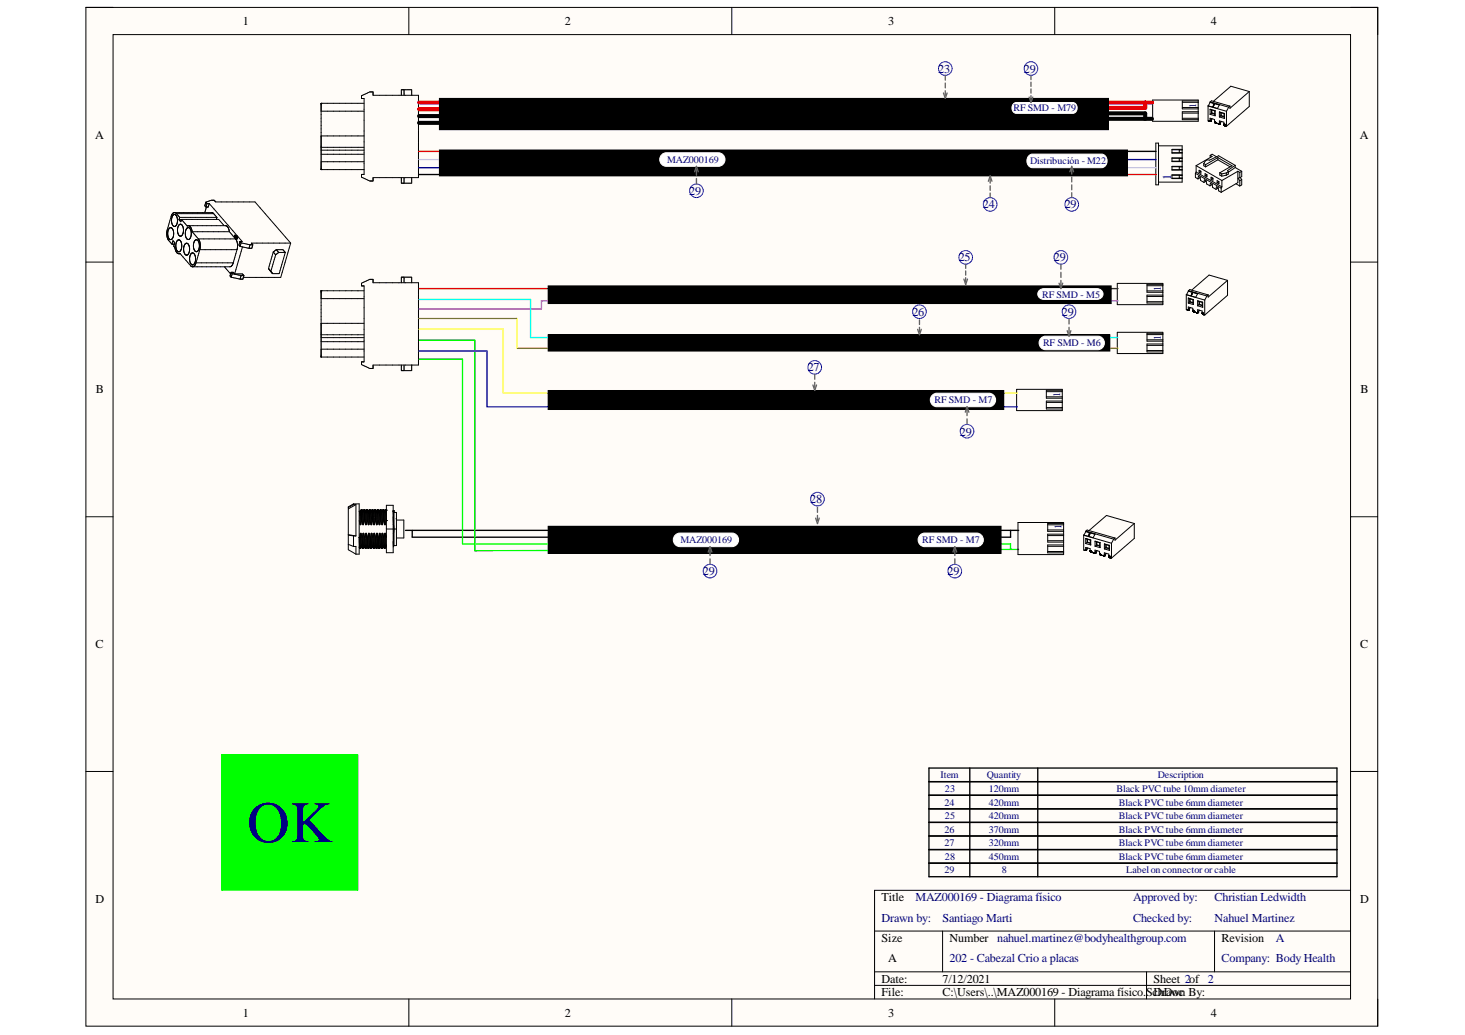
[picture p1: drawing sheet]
<svg xmlns="http://www.w3.org/2000/svg" width="297mm" height="210mm" viewBox="0 0 297 210" stroke-linecap="round" stroke-linejoin="round" font-family="sans-serif">
<path d="M17.4 1.5h261.9v206.6h-261.9z" fill-rule="evenodd" fill="#fffcf8"/>
<path d="M17.4 1.5h261.9v206.6h-261.9z" fill="none" stroke="#000" stroke-width=".2"/>
<path d="M22.9 7h250.9v195.6h-250.9z" fill-rule="evenodd" fill="#fffcf8"/>
<g fill="none" stroke="#000" stroke-width=".2">
<path d="M17.4 1.5h5.5M22.9 7h250.9v195.6h-250.9zM73.3 19.4l1.7-.8h.6v.7h9.3v16.7h-9.3v.7h-.6l-1.7-.8v-.5h.5v-15.4h-.5zM81.4 19.3v-1.1h2.1v1.1M81.9 18.2v1.1M82.9 1.5v5.5M89.1 20h135.6v6.3h-135.6zM148.4 1.5v5.5M213.9 1.5v5.5M253.3 18.6l-3.7-1.1-3.6 3.1M253.3 18.6l-3.9 3.4v-.5M253.3 18.6v3l-4.6 4"/>
<path d="M273.8 1.5h5.5v5.5M65.1 21h.1M65.1 34.4h.1M65.1 21h8.7M65.1 21v13.4M65.1 22.6h8.7M65.1 27.6h8.7M65.1 29.9h8.7M65.1 30.5h8.7M65.1 31.3h8.7M65.1 32.8h8.7M65.1 34.4h8.7"/>
<path d="M81.4 36v1.2h2.1v-1.2M81.9 36v1.2M89.1 30.4h139.5v5.3h-139.5zM233.7 20.3h9.2v4.3h-9.2zM234.3 29h.6v8.5h-.6zM234.9 29.6h4.8v7.3h-4.8M237.6 33.8h1.5v.6h-1.5M237.6 30.4h1.5v.6h-1.5M237.6 32.1h1.5v.6h-1.5M237.6 35.5h1.5v.6h-1.5M239.1 35.6h.6M239.1 36.1h.6"/>
<path d="M239.1 30.9h.6M239.1 32.6h.6M239.1 32.1h.6M239.1 30.4h.6M239.1 33.9h.6M239.1 34.4h.6M239.7 32h-2.1v.8h2.1M239.7 33.7h-2.1v.8h2.1M239.7 35.5h-2.1v.7h2.1M239.7 30.3h-2.1v.8h2.1M239.7 22.9h3.2M239.7 21.8h3.2"/>
<path d="M239.7 20.8h3.2M239.7 24h3.2M242.4 35.2l5.2 3M242.4 35.2v.8l.5 .3M242.5 33.6l5.2 3M242.5 33.6v1.3M242.5 34.9l5.2 3M242.5 34.9l-.1 .3M242.9 36.3l.1-.5 .3 .2 .1 .6 .7 .4M242.9 20.5h-3.2v1.6h3.2M242.9 22.7h-3.2v1.6h3.2M243.1 34.5l.4 .2v.5l-.4-.3z"/>
<path d="M243.3 36l-.4 .3M243.4 34.8l-.3 .1M243.4 34.8h.1M243.4 34.7v.1M244.1 33.2v.4l.3 .2M244.1 33.2l.3 .2M244.1 33.2l.3-.6 .4-.2 .4 .1 1.9-.9 3.3 1.9M244.1 37l.1-.5 .4 .2v.6l.7 .4M244.3 35.2l.4 .2v.5l-.4-.3zM244.4 33.4v.4M244.6 36.7l-.5 .3M244.6 35.5l-.3 .1"/>
<path d="M244.6 35.5h.1M244.6 35.4v.1M244.9 21.5v3l.2 .1M244.9 21.5l3.8 1.1M245.1 24.6h.1M245.2 24.6h.1M245.3 24.6h.1M245.3 24.6h-.2M245.3 24.5h.1M245.3 24.5v-.5l1 .2v.5M245.3 24.5v.1M245.3 24.4h.1"/>
<path d="M245.4 20.7v.1M245.4 20.7l1.8 .6-.4 .7-1.9-.5M245.4 22.2v1M245.4 22.2l1 .3M245.4 23.2l1 .3M245.4 22.2l.2 .1M245.4 20.8l-.4 .7M245.4 20.8l1.8 .5M245.4 31.5l.4 .2-3.3 1.9M245.4 31.5l.4-.2 .9 .5M245.4 31.5v.5M245.4 20.7h.1"/>
<path d="M245.4 20.7l.2-.3 3.8 1.1M245.4 20.7l3.7 1M245.6 35.9l.3 .2v.5l-.3-.3zM245.6 23l-.2 .2M245.6 22.3v.7M245.6 22.3l.7 .2M245.6 23l.7 .1M245.7 22.9l.6 .2M245.7 22.9l-.1 .1M245.7 22.3v.6M245.7 24.1l-.4 .3M245.8 37.4l-.4-.2-.1 .5"/>
<path d="M245.8 37.4l.1 .6 .7 .4M245.8 37.4l-.5 .3M245.8 24.1l-.5 .4M245.8 36.2h.1M245.8 36.2l-.2 .1M245.8 36.1v.1M245.9 21.6l.1 .1M245.9 21.6h.1M246 21.6v.1M246 21.3h.1M246 21.3l.1-.1-.2 .4M246.2 21.2l-.2 .5"/>
<path d="M246.2 21.2l-.2 .4M246.2 21.2l-.2 .1M246.3 24.6h.1M246.3 24.7h.1M246.3 24.7v.1M246.3 24.8h.1M246.3 24.8v.1M246.3 22.5v.6M246.3 23.1l.1 .4M246.3 24.9h.1M246.4 22.5v1M246.4 22.5h-.1"/>
<path d="M246.4 24.9h.1M246.4 24.9l.1 .1M246.5 25h.1M246.5 25l.5 .1M246.6 38.4v-.5l.4 .2 .1 .6 .5 .3M246.8 36.6l.3 .2v.5l-.3-.2zM246.9 32.4l-2.5 1.4M246.9 32.4l2.5 1.4M246.9 32l2.9 1.6-2.5 1.4M246.9 32l-2.5 1.4M246.9 32v.4M247 38.1l-.4 .3"/>
<path d="M247 25.1h.1M247 36.9l-.2 .2M247 36.9h.1M247 36.8v.1M247.1 25.1h.1M247.2 25.1h.1M247.2 25.1h-.1M247.2 25h.1M247.2 25v.1M247.2 22.7v1M247.2 25v-.5l.9 .3v.5M247.2 22.7l1.1 .3"/>
<path d="M247.2 23.7l1.1 .3M247.2 22.7l.3 .2M247.3 35v.5l.4 .2M247.3 35l.4 .3M247.5 23.5l.7 .2M247.5 23.5l-.3 .2M247.5 22.9v.6M247.5 22.9l.7 .1M247.6 22.9v.5M247.6 38.2v.8M247.6 23.4l.6 .2M247.6 23.4l-.1 .1"/>
<path d="M247.6 24.6l-.4 .3M247.7 24.7l-.5 .4M247.7 35.3v.4M247.7 37.9l-.1 .3M247.7 36.6v1.3M248.1 25.2h.1M248.1 25.3h.1M248.2 25.3h.1M248.2 25.3v.1M248.2 23v.7M248.2 23.7l.1 .3M248.2 25.4h.1"/>
<path d="M248.2 25.4l.1 .1M248.3 25.4h.1M248.3 25.4v.1M248.3 23v1M248.3 23h-.1M248.3 25.5h.1M248.4 25.5h.1M248.4 25.5l.3 .1M248.6 35.5l-.9 .2M248.6 35.1l-.9 .2M248.6 35.1v.4M248.7 22.6v3"/>
<path d="M249 34.8v.5l-.4 .2M249 34.8l-.4 .3M249.1 21.7l-.4 .9M249.4 21.5l-.3 .2M250.4 34l-1.4 .9M250.4 34l1.4 .7M250.4 33.5l-1.5 1.1 .1 .2M250.4 33.5v.5M250.6 37.3l.8 .4M251 34.7l.4 .3M251 34.7l-3.3 1.9M251 34.7v2.3l-3.4 2"/>
<path d="M251.4 35v1M251.4 36.6v1.1M251.4 36l-.4 .1 .4 .5M251.5 36l.3 .4M251.8 34.7l-.4 .3M251.8 34.7v1.1l-.4 .2M251.8 36.4v1.1l-.4 .2M251.8 36.4l-.4 .2M17.4 53.2h5.5M34.1 48.7h.1M34.2 48.7l.7 .8M34.3 46.3l-.3 .6 .1 1a.58 .58 0 0 0 .7 .6"/>
<path d="M34.4 46.3h-.1M34.5 46.2l-.1 .1M34.5 46.2h.1M34.6 46.2h-.1M34.6 46.2h.1M34.6 46.2h.2M34.8 46.2h.1M34.8 46.2l.1 .1M34.8 48.5h.1M34.9 46.3h.1M34.9 49.5l.2-.7 .3 .4-.1 .3M34.9 49.5h.4"/>
<path d="M34.9 48.5h-.1M34.9 46.3l.3 .9-.2 1M34.9 48.5h.1M34.9 48.4v.1M34.9 48.4h.1M35 43.3l-.3 .6-.8 3v1l.2 .8M35 48.3l-.1 .1M35 48.2v.1M35 43.3h.1M35.2 45.9h.1M35.2 43.2l-.2 .1M35.2 43.1h7.8l.3 .2"/>
<path d="M35.2 45.9h.2M35.2 43.1v.1M35.3 43.5l-.4 .4-.1 .7 .1 .8 .3 .5M35.3 43.5h.1M35.3 49.5a.42 .42 0 0 0 .2 .7l.2 .8 .5 .4M35.4 43.5h.1M35.4 43.1l.4 .2M35.4 45.9h.1M35.5 43.5l.2 .2M35.6 45.8h.1M35.7 45.8l-.3 .1M35.7 45.8h.1"/>
<path d="M35.7 43.7l.1 .1M35.8 43.8l.2 .9-.3 1.1M35.8 43.3l.6 .8M35.8 43.3h7.5M36 48.7l-.3 1a1.44 1.44 0 0 0 .4 1.3M36.1 48.7h-.1M36.1 51l.1 .1M36.2 51.1h.1M36.2 51.4h.1M36.2 48.6l-.1 .1M36.2 48.6h.1M36.2 48.6l.2 .1"/>
<path d="M36.2 51.4l.1 .1M36.3 51.5l.2-.1 2.4 2.7M36.3 51.5h.2M36.3 44.6l.4 .4 .1-.4M36.3 44.6h.5M36.3 45.6h.1M36.4 51l-.1 .1M36.4 45.6a1.71 1.71 0 0 0-.4 1.4l.2 .6 .3 .3M36.4 51h.1M36.4 45.5v.1M36.4 48.7h.1M36.4 44.1h7.6"/>
<path d="M36.4 44.1l-.1 .5M36.5 51h-.1M36.5 48.7l.2 .4 .2 .7-.3 1M36.5 45.5h-.1M36.5 47.9h.1M36.5 45.5h.1M36.6 45.5a.92 .92 0 0 1 .6 1.1l-.2 1-.5 .3M36.6 45.5h-.1M36.6 50.9l-.1 .1M36.6 50.8v.1M36.8 44.5l1.2 1.3M36.8 44.5h7.5l1.1 1.3"/>
<path d="M36.8 44.5v.1M37.5 51.5v.1M37.5 51.6l.5 .1M37.8 49.3a1.65 1.65 0 0 0-.3 2.2M37.8 48.3v.1M37.8 49.3a1.01 1.01 0 0 1 .6 1.1v.7l-.3 .5M37.8 49.3h.1M37.8 48.4h.1M37.9 48.4l.2 .2M37.9 46.3l-.3 1.1 .2 1M37.9 46.3h.1M37.9 46.2v.1"/>
<path d="M38 46.2h-.1M38 45.8h.1M38 51.7h.1M38.1 45.8h-.1M38.1 51.6l-.1 .1M38.1 48.6h.1M38.1 46.2h-.1M38.1 51.6h.1M38.1 46.2a1.4 1.4 0 0 1 .6 1.6l-.2 .6-.4 .2M38.1 46.2h.1M38.1 45.8h.1M38.2 45.8h.1"/>
<path d="M38.2 45.8h-.1M38.2 45.8h7.6M38.3 45.8h.1M38.3 45.8l.3 .2M38.6 46h.1M38.6 46l.4 1M38.7 51.5v.1M38.7 51.5h.1M38.7 53.6h.1M38.9 54.1h.1M39 47h7.5M39 47l1.2 1.5"/>
<path d="M39 51.3l-.3 .2M39 51.3l.5 .5 .1 1.2a.54 .54 0 0 1-.3 .6 .54 .54 0 0 1-.7-.2l-.2-1 .3-.8M39 51.3h.1M39.5 48.8h.1M39.5 50.9h.1M39.7 53.3h7.6M39.7 53.3l-.2 .6-.4 .2M40 51h.1M40.2 50.8l-.2 .2M40.2 50.8l.2-.6v-.9a.52 .52 0 0 0-.3-.6 .52 .52 0 0 0-.7 .2l-.2 1.1a.79 .79 0 0 0 .8 1M40.2 50.8h.1M40.2 48.5h7.6"/>
<path d="M40.2 48.5l.4 .9-.1 1.2M40.5 50.6h7.6M40.5 50.6l-.8 2.7M41.6 41.8h.1M41.6 41.8l.2 .2M41.7 41.9h.1M41.7 41l.3 .3M41.7 41l1.2-.4h.5l.3 .4h8l7.2 8.3M41.7 41l-.1 .8M41.8 41v.1M41.8 42l-.3 1.1M42 41.3l-.2 .7"/>
<path d="M42 41.3h.4M42.4 41.3l-.2 .7h-.4M42.4 41.3l6.7 7.7h-.4M43.3 43.3l.7 .8M44 44.1l-.1 .4M45.5 54.1l1.3 1.5M45.8 45.8h.1M45.8 45.8l.5 .4 .2 .8M46.5 47l1.3 1.5M46.7 56h.1M46.8 55.5a.41 .41 0 0 0 .1 .7M46.8 55.2h.5l.3 .4"/>
<path d="M46.8 55.2v.3M46.8 55.2l.3 .3M46.9 56.2l1.8 .4M47.1 55.5l-.2 .7M47.1 55.5l1.8 .4M47.3 53.3l-.3 .6-.4 .2h-7.7M47.5 48h.1M47.6 48v.2M47.6 48.1l.1 .2M47.6 47.8v.1M47.6 47.8v.3M47.6 48.1h.1"/>
<path d="M47.6 55.6h1.6l.3 .3M47.6 47.8l-.1 .1M47.6 48.1v.1M47.6 47.7v.1M47.6 48.2h.2M47.6 48h.1M47.6 47.7h.1M47.6 47.9h.1M47.6 48.2h.1M47.7 48.2h.1M47.7 48v.1M47.7 47.7h.1"/>
<path d="M47.7 47.9l-.1 .1M47.7 48.2l.2 .1M47.7 48.2v.1M47.7 47.9h.1M47.7 47.9l.1 .1M47.7 48.3h.1M47.7 47.7l.1 .1M47.7 47.8v.1M47.7 48.1h.3M47.7 48.1l.2 .2M47.7 48.1v.1M47.7 48.1h.1"/>
<path d="M47.7 47.8h.1M47.8 48h.1M47.8 48v.1M47.8 48.3h.1M47.8 47.8h.1M47.8 48.1h.1M47.8 48.3v.1M47.8 48.5l.3 .9v1.2M47.8 48.2h.1M47.8 48.4l.1 .1M47.8 47.8v.1M47.8 48.4h.1"/>
<path d="M47.8 48.4h.2M47.8 48.2v.1M47.8 47.9h.1M47.8 47.9h-.2M47.8 47.9v.1M47.9 48.1v.2M47.9 48.5h.1M47.9 48.1h.1M47.9 48.1v.1M47.9 48.3l.1 .2M47.9 47.9l.1 .1M47.9 48.1l.1 .1"/>
<path d="M47.9 48v.1M47.9 48h.1M47.9 48l.1 .1M47.9 48.3l.1 .1M47.9 48l-.1 .1M47.9 48.2h.1M47.9 48.3h.1M47.9 48.4h.1M48 48.2h.1M48 48.3h.1M48 48.4v.1M48 48v.1"/>
<path d="M48 48.2l-.1 .1M48 48.3h-.1M48 48.5h-.1M48 48.1h.1M48 48.4h.1M48 48.1v.3M48.1 48.2h.1M48.1 48.3l-.1 .1M48.1 48.3h.1M48.1 50.6l-.8 2.7M48.5 49.8h.1M48.6 49.9l.1 .1"/>
<path d="M48.7 49l.1 .1M48.7 49l-.3 .7 .2 .2M48.7 50l1.8 .4M48.8 49.1h.1M48.8 49.1l.1 .2M48.9 55.9l-.2 .7M48.9 55.9h.6M48.9 49.3l1.8 .3M48.9 49.3l-.2 .7M49.2 50.1l-1.6 5.5M49.5 55.9l-.3 .7h-.5M50.7 49.6h.6"/>
<path d="M50.7 49.6l-.2 .8M51.3 49.6l-.2 .8h-.6M54.4 54.5l.3 .3M54.7 54.8l.3 .4M54.7 54.8l.2 .2M54.9 55l.1 .2M55 55.2l.3 .3M55.4 51.1l-1 3.4M55.4 51.1l.5 .6M55.9 51.7l-1 3.3M56 50.6l-.6 .5M56 50.6h1.4l.4 .6"/>
<path d="M56 50.6l.5 .6M56.5 51.2l-.6 .5M56.5 51.2h1.3M57.8 51.2l-1.2 4.3h-1.3M58.9 49.3l-2 7h-7.6M58.9 49.3h-7.9l.3 .3M65.1 59h.1M65.1 59v13.4h8.7M65.1 59h8.7M73.3 57.4l1.7-.7h.6v.6h9.3v16.7h-9.3v.7h-.6l-1.7-.8v-.5h.5v-15.4h-.5zM81.4 57.3v-1.1h2.1v1.1M81.9 56.2v1.1"/>
<path d="M111.2 58h114.1v3.6h-114.1zM226.5 57.5h9.3v4.3h-9.3zM232.6 59h3.2M232.6 57.9h3.2M235.8 59.9h-3.2v1.6h3.2M235.8 57.7h-3.2v1.6h3.2M240.5 59.8v3l.2 .1M240.5 59.8l3.8 1.1M240.5 59.7v.1M240.9 59h.1M240.9 59l1.9 .6-.4 .7-1.9-.6M241 59l-.4 .8"/>
<path d="M241 59l1.8 .6M241 59h-.1M241 59l.2-.3 3.8 1.1M241 59l3.7 1M241.5 59.9h.1M241.6 59.9h.1M241.6 59.6h.1M241.6 59.6l.1-.1-.2 .4M241.8 59.5l-.2 .4M241.8 59.5l-.2 .1M245 59.8l-.3 .2M248.9 56.9l-3.8-1.1-3.5 3"/>
<path d="M248.9 56.9l-3.9 3.4v-.5M248.9 56.9v3l-4.6 4M273.8 53.2h5.5M65.1 60.6h8.7M65.1 65.6h8.7M65.1 67.9h8.7M65.1 68.5h8.7M65.1 69.3h8.7M65.1 70.8h8.7M81.4 74v1.2h2.1v-1.2M81.9 74v1.2M111.2 79.2h92.3v3.9h-92.3z"/>
<path d="M111.2 67.9h113.8v3.3h-113.8zM206.1 79h9.3v4.3h-9.3zM212.2 79.4h3.2M215.4 79.2h-3.2v1.6h3.2M226.5 67.4h9.3v4.3h-9.3zM232.6 67.9h3.2M232.6 60.1h3.2M232.6 61.2h3.2M232.6 70h3.2M232.6 68.9h3.2M232.6 71.1h3.2M235.8 67.6h-3.2v1.6h3.2"/>
<path d="M235.8 69.8h-3.2v1.6h3.2M240.7 62.9h.1M240.8 62.9h.1M240.9 62.8h.1M240.9 62.8l-.2 .1M240.9 62.8v.1M240.9 62.8v-.5l.9 .2 .1 .5M240.9 62.7h.1M240.9 60.5v1M240.9 61.5l1.1 .3M240.9 60.5l1.1 .2M240.9 60.5l.3 .1"/>
<path d="M241.2 61.2l-.3 .3M241.2 60.6v.6M241.2 60.6l.7 .2M241.2 61.2l.7 .2M241.3 61.2l.6 .2M241.3 61.2h-.1M241.3 60.6v.6M241.3 62.4l-.4 .3M241.4 62.4l-.5 .4M241.8 62.9h.1M241.8 63h.1M241.9 63h.1"/>
<path d="M241.9 63v.1M241.9 63.1h.1M241.9 60.8v.6M241.9 61.4l.1 .4M241.9 63.1l.1 .1M242 63.2l.1 .1M242 63.2h.1M242 60.7v1.1M242 60.7l-.1 .1M242.1 63.3h.1M242.1 63.3l.5 .1M242.6 63.4h.1"/>
<path d="M242.7 63.4h.1M242.8 63.4h.1M242.8 63.4h-.2M242.8 63.4h-.1M242.8 63.3h.1M242.8 63.3v.1M242.8 61v1M242.8 61l1.1 .3M242.8 62l1.1 .3M242.8 61l.3 .1M243.1 61.1v.7M243.1 61.1l.7 .2"/>
<path d="M243.1 61.8l.7 .2M243.1 61.8l-.3 .2M243.2 62.9l-.4 .3v-.4l.9 .3 .1 .6M243.2 61.7l.6 .2M243.2 61.7l-.1 .1M243.2 61.2v.5M243.3 62.9l-.5 .5M243.7 63.5h.1M243.8 63.6h.1M243.8 63.6l.1 .2M243.8 61.3v.7M243.8 62l.1 .3"/>
<path d="M243.8 63.7h.1M243.9 61.3v1M243.9 61.3h-.1M243.9 63.7h.1M243.9 63.7v.1M243.9 63.7l.1 .1M243.9 63.8h.1M244 63.8h.1M244 63.8l.3 .1M244.3 60.9v3M244.7 60l-.4 .9M212.2 81.6h3.2"/>
<path d="M212.2 80.5h3.2M212.2 82.7h3.2M215.4 81.3h-3.2v1.6h3.2M17.4 104.8h5.5M206.4 106h9.3v6.5h-9.3zM212.4 110.8h3.3M212.4 109.7h3.3M212.4 108.6h3.3M212.4 107.5h3.3M212.4 106.4h3.3M212.4 111.8h3.3M215.7 110.5h-3.3v1.6h3.3"/>
<path d="M215.7 108.3h-3.3v1.6h3.3M215.7 106.2h-3.3v1.6h3.3M219.7 108.5v3.1h.2M219.7 108.5l5.7 1.7M219.7 108.5h.1M219.9 111.6h.1M220 111.6h.1M220.1 111.6h.1M220.1 111.6h-.2M220.1 111.6h-.1M220.1 111.5h.1M220.1 111.5v.1"/>
<path d="M220.1 111.5v-.5l.9 .3 .1 .6M220.1 107.8h.1M220.1 107.8l1.9 .5M220.1 109.2v1M220.1 109.2l1.1 .3M220.1 110.2l1.1 .3M220.1 109.2l.3 .2M220.2 107.8l-.4 .7M220.2 107.8l1.8 .5M220.2 107.7l-.1 .1M220.2 107.7l.2-.2 5.7 1.6M220.2 107.7l5.6 1.6"/>
<path d="M220.4 110l-.3 .2M220.4 109.4v.6M220.4 109.4l.7 .1M220.4 110l.7 .2M220.5 109.9l.6 .2M220.5 109.9l-.1 .1M220.5 109.4v.5M220.5 111.1l-.4 .3M220.6 111.2l-.5 .4M220.7 108.6l.1 .1M220.8 108.7h.1M220.8 108.3h.1"/>
<path d="M220.8 108.3h.1l-.2 .3M221 108.2l-.2 .5M221 108.2l-.2 .1M221 111.7h.1M221 111.8h.1M221.1 111.8h.1M221.1 111.9h.1M221.1 109.5v.7M221.1 110.2l.1 .3M221.1 111.9l.1 .1M221.2 109.5v1M221.2 109.5h-.1"/>
<path d="M221.2 112h.1M221.3 112l.5 .2M221.3 112h.1M221.8 112.2h.1M221.9 112.2h.1M221.9 112.1h.1M221.9 112.2h-.1M221.9 112.1v.1M222 112.1h-.1M222 112.1h.1M222 112.1v-.5l.9 .2 .1 .6M222 112h.1"/>
<path d="M222 108.3l-.4 .7-1.9-.5M222 109.8v1M222 109.8l1 .3M222 110.8l1 .3M222 109.8l.3 .1M222.3 110.6l.7 .1M222.3 110.6l-.3 .2M222.3 109.9v.7M222.3 109.9l.7 .2M222.4 110.5l.6 .2M222.4 110.5l-.1 .1M222.4 109.9v.6"/>
<path d="M222.4 111.7l-.4 .3M222.5 111.7l-.5 .4M222.9 112.2h.1M222.9 112.3h.1M223 112.4h.1M223 112.4v.1M223 110.1v.6M223 110.7v.4M223 112.4l.1 .1M223 112.5h.1M223 110.1v1M223 110.1h.1"/>
<path d="M223.1 112.5h.1M223.1 112.5v.1M223.1 112.6h.1M223.2 112.6h.1M223.2 112.6l.5 .1M223.7 112.7h.1M223.8 112.7h.1M223.9 112.7h-.1M223.9 112.7h.1M223.9 112.7v-.6l.9 .3v.4M223.9 112.6h.1M223.9 111.3l1 .3"/>
<path d="M223.9 110.3v1M223.9 110.3l1 .3M223.9 110.3l.3 .1M224.2 111.1l.7 .2M224.2 110.4l.7 .2M224.2 111.1l-.3 .2M224.2 110.4v.7M224.3 112.2l-.4 .3M224.3 111l.6 .2M224.3 111l-.1 .1M224.3 110.5v.5M224.4 112.2l-.5 .5"/>
<path d="M224.8 112.8h.1M224.8 112.9h.1M224.8 112.8l.1 .2M224.9 112.9h.1M224.9 110.6v.7M224.9 111.3v.3M224.9 113h.1M224.9 113l.1 .1M224.9 110.6v1M224.9 110.6h.1M225 113.1h.1M225.1 113.1l.3 .1"/>
<path d="M225.1 113.1h.1M225.4 110.2v3M225.8 109.3l-.4 .9M226.1 109.1l-.3 .2M230 106.2l-5.7-1.7-3.5 3.1M230 106.2l-3.9 3.4v-.5M230 106.2v3l-4.6 4M273.8 104.8h5.5M17.4 156.5h5.5M273.8 156.5h5.5M177.3 188.8h96.5M177.3 197.1h96.5"/>
<path d="M177.3 199.8h96.5M191.1 188.8v8.3M232.5 197.1v5.5M246.3 188.8v8.3M273.8 180.6h-96.5v22M82.9 202.6v5.5M148.4 202.6v5.5M213.9 202.6v5.5M279.3 202.6v5.5"/>
</g>
<path d="M234.4 30.7h-7.7v4.7h-141.7M82.2 107.6h124.4M83.6 107.6v1.3h121.3v-1.3M188.4 155.8h82.7v11h-82.7zM188.4 158.5h82.7M196.6 155.8v11M210.4 155.8v11M188.4 161.3h82.7M188.4 164h82.7" fill="none" stroke="#000" stroke-width=".27"/>
<path d="M85 69h11.3v42.7l110.3-.3M85 72.9h8.8v37.4h111.1v1.1" fill="none" stroke="#0f0" stroke-width=".27"/>
<path d="M85 20.8h148.6M232.2 20.8v1.1l-147.2 .3" fill="none" stroke="#f00" stroke-width=".82"/>
<path d="M85 23.5l99.8-.5h47.4v1.1M233.6 24.1h-47.4l-101.2 .8" fill="none" stroke="#000" stroke-width=".82"/>
<path d="M85 30.7h141.1v4.7h8.3" fill="none" stroke="#f00" stroke-width=".27"/>
<path d="M85 32.4h143.1v1.6h6.3" fill="none" stroke="#f9f" stroke-width=".27"/>
<path d="M234.4 32.4h-6.9v1.6h-142.5M85 71.2h13.7v11.3h107.6" fill="none" stroke="#00f" stroke-width=".27"/>
<path d="M85 58.5h87.9" fill="none" stroke="#980000" stroke-width=".27"/>
<path d="M172.9 58.5h53.8" fill="none" stroke="#503200" stroke-width=".27"/>
<path d="M226.7 61h-116.9v1.7h-24.8" fill="none" stroke="#f0f" stroke-width=".27"/>
<path d="M85 60.7h22.6v7.7l119.1 .1" fill="none" stroke="#0ff" stroke-width=".27"/>
<path d="M85 64.6h19.8v6h121.9" fill="none" stroke="#f90" stroke-width=".27"/>
<path d="M85 66.8h17.1v12.9h104.2" fill="none" stroke="#ff0" stroke-width=".27"/>
<g fill="#000">
<path d="M89.1 20h135.6v6.3h-135.6z" fill-rule="evenodd"/>
<path d="M89.1 30.4h139.5v5.3h-139.5z" fill-rule="evenodd"/>
<path d="M111.2 58h114.1v3.6h-114.1z" fill-rule="evenodd"/>
<path d="M111.2 79.2h92.3v3.9h-92.3z" fill-rule="evenodd"/>
<path d="M111.2 67.9h113.8v3.3h-113.8z" fill-rule="evenodd"/>
</g>
<path d="M208.7 31.5l.6-.2h14.1a1.41 1.41 0 0 1 1.1 1.3 1.41 1.41 0 0 1-1.1 1.4h-14.1a1.45 1.45 0 0 1-.6-2.5z" fill="#fff"/>
<path d="M208.7 31.5l.6-.2h14.1a1.41 1.41 0 0 1 1.1 1.3 1.41 1.41 0 0 1-1.1 1.4h-14.1a1.45 1.45 0 0 1-.6-2.5z" fill="none" stroke="#fff" stroke-width=".2"/>
<path d="M205.4 21.1l.6-.3h11.5a1.13 1.13 0 0 1 .9 1.1 1.13 1.13 0 0 1-.9 1.1h-11.5a1.15 1.15 0 0 1-.6-1.9z" fill="#fff"/>
<path d="M205.4 21.1l.6-.3h11.5a1.13 1.13 0 0 1 .9 1.1 1.13 1.13 0 0 1-.9 1.1h-11.5a1.15 1.15 0 0 1-.6-1.9z" fill="none" stroke="#fff" stroke-width=".2"/>
<path d="M210.7 59l.6-.4 .4-.1h10.7a1.11 1.11 0 0 1 1.2 1.1 1.11 1.11 0 0 1-1.2 1.1h-10.7a1.1 1.1 0 0 1-1.1-.5 1.1 1.1 0 0 1 .1-1.2z" fill="#fff"/>
<path d="M210.7 59l.6-.4 .4-.1h10.7a1.11 1.11 0 0 1 1.2 1.1 1.11 1.11 0 0 1-1.2 1.1h-10.7a1.1 1.1 0 0 1-1.1-.5 1.1 1.1 0 0 1 .1-1.2z" fill="none" stroke="#fff" stroke-width=".2"/>
<path d="M211.2 68.4l.8-.2h10.6a1.37 1.37 0 0 1 1.3 1.3 1.37 1.37 0 0 1-1.3 1.4h-10.6a1.38 1.38 0 0 1-1.3-.9 1.38 1.38 0 0 1 .5-1.6z" fill="#fff"/>
<path d="M211.2 68.4l.8-.2h10.6a1.37 1.37 0 0 1 1.3 1.3 1.37 1.37 0 0 1-1.3 1.4h-10.6a1.38 1.38 0 0 1-1.3-.9 1.38 1.38 0 0 1 .5-1.6z" fill="none" stroke="#fff" stroke-width=".2"/>
<path d="M189.2 80l.8-.3h10.5a1.37 1.37 0 0 1 1.4 1.4 1.37 1.37 0 0 1-1.4 1.4h-10.5a1.38 1.38 0 0 1-1.3-1 1.38 1.38 0 0 1 .5-1.5z" fill="#fff"/>
<path d="M189.2 80l.8-.3h10.5a1.37 1.37 0 0 1 1.4 1.4 1.37 1.37 0 0 1-1.4 1.4h-10.5a1.38 1.38 0 0 1-1.3-1 1.38 1.38 0 0 1 .5-1.5z" fill="none" stroke="#fff" stroke-width=".2"/>
<g fill="none" stroke="#00f" stroke-width=".2">
<circle cx="191.7" cy="13.9" r="1.38"/>
<circle cx="209" cy="13.9" r="1.38"/>
<circle cx="195.8" cy="52.2" r="1.38"/>
<circle cx="200.8" cy="41.5" r="1.38"/>
<circle cx="215.1" cy="52.2" r="1.38"/>
<circle cx="217.3" cy="41.5" r="1.38"/>
<circle cx="165.2" cy="74.5" r="1.38"/>
<circle cx="186.4" cy="63.2" r="1.38"/>
<circle cx="216.8" cy="63.2" r="1.38"/>
<circle cx="196.1" cy="87.5" r="1.38"/>
</g>
<g fill="none" stroke="#646464" stroke-width=".27">
<path d="M191.3 18.9l.4 1.1 .3-1.1M191.7 15.3v1M191.7 16.8v1M191.7 18.4v1M208.7 19.7l.3 1.1 .4-1.1M209 15.3v.8M209 16.7v.8M209 18v.9M209 19.4v.9M200.4 36.8l.4-1.1 .3 1.1M200.8 36.2v.9M200.8 37.7v.9"/>
<path d="M200.8 39.2v.9M216.9 34.8l.4-1.1 .4 1.1M217.3 34.3v1M217.3 35.9v1M217.3 37.5v1M217.3 39.1v1M195.4 56.6l.4 1.1 .4-1.1M195.8 53.6v.8M195.8 54.9v.9M195.8 56.3v.9M214.7 57.4l.4 1.1 .4-1.1M215.1 53.6v1"/>
<path d="M215.1 55.2v1.1M215.1 56.9v1M164.8 78.1l.4 1.1 .4-1.1M165.2 75.9v1M165.2 77.5v1.1M186.1 66.8l.3 1.1 .4-1.1M186.4 64.9v.9M186.4 66.4v.9M216.4 67.1l.4 1.1 .3-1.1M216.8 64.6v1.1M216.8 66.4v1.1M195.7 83.6l.4-1.1 .3 1.1"/>
<path d="M196.1 83.2v1.1M196.1 85v1.1"/>
</g>
<g fill="none" stroke="#000" stroke-width=".2">
<path d="M70.6 108.5l1.1 .2M70.6 110.4l1.1 .4M70.6 108.4l1.6 .3M71.7 102.2v.1M71.7 108.7v2.1M71.7 102.2l-1.1 .6v8.7l1.6 .9M71.7 102.3l-1.1 .6M71.7 102.2h1.1v10.2h-.6M71.7 108.7h.5M71.7 110.8h.5v1.6M71.7 102.3h.5M72.2 102.3v6.4"/>
<path d="M72.2 102.3l-1.6 .9M72.8 109h.1M72.8 105.6l.2 .8M72.8 103.6v.1M72.8 110.9l.1 .1M72.8 109l.1 2M72.8 111h.1M72.8 103.7l.1 .1M72.9 103.7h.1M72.9 111h.1M72.9 111v.1M72.9 103.8h.1"/>
<path d="M72.9 109l.1 2M72.9 103.8l.1 2.6M72.9 111.1h.1M73 111v.1M73 111.1h.1M73 106.4h.2M73 103.8h.1M73 103.8l.2 2.6M73.1 108.2h.1M73.1 108.2l-.2 .8M73.1 108.2l.1 2.6M73.1 111h.1"/>
<path d="M73.1 110.9h.1M73.2 110.8h.1M73.2 110.8l-.2 .3M73.2 108.2l.2 .8M73.2 108.2l.1 2.6M73.2 103.5h.1M73.2 103.5l-.2 .3M73.2 103.5l.1 2.1M73.3 103.5h.1M73.3 103.5l.1 2.1M73.3 110.8h.1M73.3 105.6h.1"/>
<path d="M73.3 105.6l-.1 .8M73.3 110.8l.1 .2M73.3 103.5v.1M73.3 103.6h.1M73.4 103.6h.1M73.4 110.9h.1M73.4 105.6l.2 .8M73.4 103.6v.1M73.4 109h.1M73.4 109l.1 2M73.4 111h.1M73.4 103.7h.1"/>
<path d="M73.4 103.7l.1 .1M73.5 103.8h.1M73.5 111.1h.1M73.5 109v2M73.5 111v.1M73.5 103.8l.1 2.6M73.6 111.1h.1M73.6 106.4h.1M73.6 103.8h.1M73.6 103.8l.1 2.6M73.6 108.2l.1 2.6M73.6 108.2h.1"/>
<path d="M73.6 108.2l-.1 .8M73.7 110.8h.1M73.7 110.8h.2M73.7 110.8l-.1 .3M73.7 108.2l.2 .8M73.7 108.2l.2 2.6M73.8 103.5h.1M73.8 103.5l-.2 .3M73.8 103.5l.1 2.1M73.8 103.5v.1M73.8 103.6l.1 2M73.9 110.8h.1"/>
<path d="M73.9 105.6h.1M73.9 105.6l-.2 .8M73.9 103.5v.1M73.9 110.8v.1M73.9 110.9h.1M73.9 103.6h.1M73.9 103.6l.1 .1M73.9 110.9v.1M73.9 105.6l.2 .8M73.9 103.6v.1M73.9 109h.1M73.9 109l.1 2.1"/>
<path d="M73.9 111h.1M74 111v.1M74 103.7h.1M74 103.8h.1M74 109l.1 2M74 111.1h.1M74 103.8l.1 2.6M74.1 111v.1M74.1 111.1h.1M74.1 106.4h.2M74.1 103.8h.1M74.1 103.8l.2 2.6"/>
<path d="M74.2 108.2l.1 2.6M74.2 108.2h.1M74.2 108.2l-.2 .8M74.2 103.6v.1M74.2 110.9h.1M74.3 110.8h.1M74.3 110.8l-.2 .3M74.3 108.2l.2 .8M74.3 108.2l.1 2.6M74.3 103.5h.1M74.3 103.5l-.2 .3M74.3 103.5l.1 2.1"/>
<path d="M74.4 103.5h.1M74.4 103.5v.1M74.4 103.6l.1 2M74.4 110.8h.1M74.4 105.6h.1M74.4 105.6l-.1 .8M74.4 110.8l.1 .1M74.4 103.5l.1 .1M74.5 103.6h.1M74.5 110.9h.1M74.5 110.9l.1 .2M74.5 105.6l.2 .8"/>
<path d="M74.5 103.6v.1M74.5 109h.1M74.5 109l.1 2.1M74.5 103.7h.1M74.6 103.8h.1M74.6 111.1h.1M74.6 109v2M74.6 103.8l.1 2.6M74.6 111v.1M74.7 111.1h.1M74.7 111.1h-.1M74.7 106.4h.1"/>
<path d="M74.7 103.8h.1M74.7 103.8l.1 2.4M74.7 108.2h.2M74.7 108.2l-.1 .8M74.7 108.2l.1 2.6M74.8 110.9l-.1 .2M74.8 110.9h.1M74.8 106.2v.2M74.8 110.8h.1M74.8 110.8h.2M74.8 110.8v.1M74.8 103.5h.1"/>
<path d="M74.9 108.2l.1 2.6M74.9 108.2l.1 .8M74.9 103.5l-.2 .3M74.9 103.5h.1M74.9 103.5l.1 2.1M74.9 103.5l.1 .1M75 103.6v2M75 105.6h.1M75 105.6l-.2 .6M75 110.8h.1M75 103.5v.1M75 110.8l.1 .2"/>
<path d="M75 103.6h.1M75 110.9h.1M75 103.6l.1 .1M75 105.6l.2 .8M75 110.9v.1M75 109h.1M75 109l.1 2.1M75.1 103.7h.1M75.1 111h.1M75.1 103.7v.1M75.1 111v.1M75.1 103.8h.1"/>
<path d="M75.1 111.1h.1M75.1 109l.1 2M75.1 103.8l.1 2.6M75.2 111v.1M75.2 111.1h.1M75.2 106.4h.2M75.2 103.8l.2 2.6M75.3 108.2l.1 2.6M75.3 108.2h.1M75.3 108.2l-.2 .8M75.3 110.9l-.1 .2M75.3 110.9h.1"/>
<path d="M75.4 110.8h.1M75.4 110.8l-.1 .1M75.4 108.2l.2 .8M75.4 108.2l.1 2.6M75.4 103.5h.1M75.4 103.5l-.2 .3M75.4 103.5l.1 2.1M75.5 103.5h.1M75.5 103.5v.1M75.5 103.6l.1 2M75.5 110.8h.1M75.5 105.6h.1"/>
<path d="M75.5 105.6l-.1 .8M75.5 110.8l.1 .1M75.5 103.6l.1 .1M75.6 110.9h.1M75.6 103.6h.1M75.6 105.6l.2 .8M75.6 103.6v.1M75.6 110.9v.1M75.6 109h.1M75.6 109l.1 2.1M75.6 111h.1M75.6 103.7h.1"/>
<path d="M75.6 103.7l.1 .1M75.6 111l.1 .1M75.7 103.8h.1M75.7 111.1h.1M75.7 109v2M75.7 103.8l.1 2.6M75.7 111l.1 .1M75.8 111.1h.1M75.8 106.4h.1M75.8 103.8h.1M75.8 103.8l.1 2.6M75.8 108.2l.1 2.6"/>
<path d="M75.8 108.2h.2M75.8 108.2l-.1 .8M75.9 103.7h-.1M75.9 110.9h.1M75.9 110.8h.1M75.9 110.8h.2M75.9 110.8l-.1 .3M76 108.2l.1 .8M76 108.2l.1 2.6M76 103.5h.1M76 103.5l-.2 .3M76 103.5l.1 2.1"/>
<path d="M76.1 103.5v.1M76.1 105.6h.1M76.1 105.6l-.2 .8M76.1 110.8h.1M76.1 110.8v.1M76.1 103.6h.1M76.1 110.9h.1M76.1 110.9l.1 .1M76.1 105.6l.2 .8M76.1 103.6l.1 .1M76.1 109h.1M76.1 109l.1 2.1"/>
<path d="M76.2 103.7h.1M76.2 111h.1M76.2 103.7v.1M76.2 111v.1M76.2 103.8h.1M76.2 111.1h.1M76.2 109l.1 1.7M76.2 103.8l.1 2.6M76.3 110.7v.3M76.3 111v.1M76.3 111.1h.1M76.3 106.4h.2"/>
<path d="M76.3 103.8h.1M76.4 103.8l.1 2.6M76.4 108.2v2.3M76.4 108.2h.1M76.4 108.2l-.2 .8M76.4 110.9l-.2 .2M76.4 110.9h.1M76.4 110.5l.1 .3M76.4 110.5h.2M76.4 110.5l-.1 .2M76.5 103.5v.1M76.5 110.8h.1"/>
<path d="M76.5 110.8l-.1 .1M76.5 108.2l.1 2.3M76.5 108.2l.2 .8M76.5 103.5h.1M76.5 103.5l-.2 .3M76.5 103.5l.1 2.1M76.6 110.5l.2 .2M76.6 110.5v.2M76.6 103.5h.1M76.6 110.7h.1M76.6 103.5l.1 2.1M76.6 110.7v.1"/>
<path d="M76.6 105.6h.1M76.6 105.6l-.1 .8M76.6 110.8h.1M76.6 110.8l.1 .1M76.6 103.5l.1 .1M76.7 103.6h.1M76.7 110.9h.1M76.7 105.6l.2 .8M76.7 110.9v.1M76.7 103.6v.1M76.7 109h.1M76.7 109l.1 1.7"/>
<path d="M76.7 103.7h.1M76.7 111h.1M76.7 111l.1 .1M76.8 103.7v.1M76.8 110.7v.4M76.8 103.8l.1 2.6M76.8 103.8h.1M76.8 109v2M76.8 111.1h.1M76.8 111l.1 .1M76.9 111.1h.1M76.9 106.4h.1"/>
<path d="M76.9 103.8h.1M76.9 103.8l.1 2.6M76.9 108.2h.2M76.9 108.2l-.1 .8M76.9 108.2l.1 2.6M76.9 111h.1M77 110.9h.1M77 110.8h.1M77 110.8h.2M77 110.8l-.1 .3M77.1 108.2l.1 .8M77.1 108.2l.1 2.6"/>
<path d="M77.1 103.5h.1M77.1 103.5l-.2 .3M77.1 103.5l.1 2.1M77.2 103.5v2.1M77.2 110.8h.1M77.2 105.6h.1M77.2 105.6l-.2 .8M77.2 110.8v.1M77.2 103.5v.1M77.2 110.9h.1M77.2 105.6l.2 .8M77.2 110.9l.1 .2"/>
<path d="M77.2 103.6l.1 .1M77.2 109h.1M77.2 109l.1 2.1M77.3 103.7h.1M77.3 103.8h.1M77.3 109l.1 2M77.3 103.8l.1 2.6M77.3 111.1h.1M77.4 111v.1M77.4 111.1h.1M77.4 106.4h.2M77.4 108.4l-.1 .6"/>
<path d="M77.4 103.8h.1M77.5 103.8l.1 2.6M77.5 108.4l.1 2.4M77.5 103.7h.1M77.5 110.9h.1M77.6 110.8v.1M77.6 110.8h.1M77.6 110.8l-.2 .3M77.6 108.2l.1 2.6M77.6 108.2h-.1l-.1 .2M77.6 108.2l.2 .8M77.6 103.5h.1"/>
<path d="M77.6 103.5l-.2 .3M77.6 103.5l.1 2.1M77.7 103.5h.1M77.7 103.5l.1 2.1M77.7 110.8h.1M77.7 105.6h.1M77.7 105.6l-.1 .8M77.7 110.8l.1 .1M77.7 103.5l.1 .1M77.8 103.6h.1M77.8 110.9h.1M77.8 110.9v.1"/>
<path d="M77.8 105.6l.2 .8M77.8 103.6v.1M77.8 109h.1M77.8 109l.1 2M77.8 111h.1M77.8 103.7h.1M77.9 111v.1M77.9 109l.1 2M77.9 111.1h.1M77.9 103.8h.1M77.9 103.8l.1 2.6M78 111v.1"/>
<path d="M78 111.1h.1M78 106.4h.1M78 103.8h.1M78 103.8l.1 2.6M78 108.2l.1 2.6M78 108.2h.2M78 108.2l-.1 .8M78.1 103.6h.1M78.1 110.8h.1M78.1 110.8h.2M78.1 110.8l-.1 .3M78.2 108.2l.1 .8"/>
<path d="M78.2 108.2l.1 2.6M78.2 103.5h.1M78.2 103.5l-.2 .3M78.2 103.5l.1 2.1M78.3 103.5h.1M78.3 103.5v2.1M78.3 110.8h.1M78.3 105.6h.1M78.3 105.6l-.2 .8M78.3 103.5v.1M78.3 110.8v.1M78.3 103.6h.1"/>
<path d="M78.3 110.9h.1M78.3 107.3h1.4M78.3 102.5h1.4v9.6h-1.4zM79.7 103.6h.1M79.7 103.6l.2 .3M79.7 106.4h.1M79.7 104.8l.1 1.3M79.7 108.2h.1M79.7 109.8l.1 1M79.7 103.7v.1M79.7 103.9v.1M79.7 104.1v.1"/>
<path d="M79.7 104.3l.1 .4M79.8 104.8v1.3M79.8 106.4h.1M79.8 106.1v.3M79.8 106.3v1.9M79.8 110.8h.1M79.8 110.8l-.1 .1M79.8 108.2v2.6M79.9 103.9h.5v6.7h-.5M79.9 103.9v6.7M79.9 107.3h.5M79.9 110.6l-.1 .2"/>
<path d="M80.3 105.2h.1M80.4 105.5h1.5v3.6h-1.5M111.2 106.7h91.8v5.5h-91.8z"/>
</g>
<path d="M111.2 106.7h91.8v5.5h-91.8z" fill-rule="evenodd" fill="#000"/>
<path d="M186.7 108.4l.8-.3h10.5a1.38 1.38 0 0 1 1.4 1.4 1.38 1.38 0 0 1-1.4 1.4h-10.5a1.38 1.38 0 0 1-1.3-1 1.38 1.38 0 0 1 .5-1.5z" fill="#fff"/>
<path d="M186.7 108.4l.8-.3h10.5a1.38 1.38 0 0 1 1.4 1.4 1.38 1.38 0 0 1-1.4 1.4h-10.5a1.38 1.38 0 0 1-1.3-1 1.38 1.38 0 0 1 .5-1.5z" fill="none" stroke="#fff" stroke-width=".2"/>
<g fill="none" stroke="#00f" stroke-width=".2">
<circle cx="165.7" cy="101.2" r="1.38"/>
<circle cx="193.6" cy="115.8" r="1.38"/>
</g>
<path d="M165.4 105.1l.3 1.1 .4-1.1M165.7 102.9v1M165.7 104.5v1.1M193.2 112l.4-1.1 .4 1.1M193.6 111.5v1.2M193.6 113.3v1.1" fill="none" stroke="#646464" stroke-width=".27"/>
<path d="M188.4 166.8h82.7v11h-82.7zM188.4 169.5h82.7M188.4 172.3h82.7M188.4 175.1h82.7M196.6 166.8v11M210.4 166.8v11" fill="none" stroke="#000" stroke-width=".27"/>
<path d="M45 153h27.6v27.6h-27.6z" fill-rule="evenodd" fill="#0f0"/>
<path d="M45 153h27.6v27.6h-27.6z" fill="none" stroke="#0f0" stroke-width=".2"/>
<path d="M137.1 108.4l.8-.3h10.5a1.38 1.38 0 0 1 1.4 1.4 1.38 1.38 0 0 1-1.4 1.4h-10.5a1.38 1.38 0 0 1-1.3-1 1.38 1.38 0 0 1 .5-1.5z" fill="#fff"/>
<path d="M137.1 108.4l.8-.3h10.5a1.38 1.38 0 0 1 1.4 1.4 1.38 1.38 0 0 1-1.4 1.4h-10.5a1.38 1.38 0 0 1-1.3-1 1.38 1.38 0 0 1 .5-1.5z" fill="none" stroke="#fff" stroke-width=".2"/>
<circle cx="144" cy="115.8" r="1.38" fill="none" stroke="#00f" stroke-width=".2"/>
<path d="M143.6 112l.4-1.1 .3 1.1M144 111.5v1.2M144 113.3v1.1" fill="none" stroke="#646464" stroke-width=".27"/>
<path d="M134.3 31.2l.8-.2h10.6a1.38 1.38 0 0 1 1.3 1.4 1.38 1.38 0 0 1-1.3 1.3h-10.6a1.38 1.38 0 0 1-1.3-.9 1.38 1.38 0 0 1 .5-1.6z" fill="#fff"/>
<path d="M134.3 31.2l.8-.2h10.6a1.38 1.38 0 0 1 1.3 1.4 1.38 1.38 0 0 1-1.3 1.3h-10.6a1.38 1.38 0 0 1-1.3-.9 1.38 1.38 0 0 1 .5-1.6z" fill="none" stroke="#fff" stroke-width=".2"/>
<circle cx="141.2" cy="38.7" r="1.38" fill="none" stroke="#00f" stroke-width=".2"/>
<path d="M140.8 34.8l.4-1.1 .4 1.1M141.2 34.4v1.1M141.2 36.2v1.1" fill="none" stroke="#646464" stroke-width=".27"/>
<text font-size="11.9" fill="#000080" x="50.1" y="170.8">OK</text>
<g font-size="2.5">
<text x="49.2" y="5.1">1</text>
<text x="114.5" y="5.1">2</text>
<text x="180.1" y="5.1">3</text>
<text x="245.5" y="5.1">4</text>
<text x="19.3" y="28.1">A</text>
<text x="275.7" y="28.1">A</text>
<text x="19.5" y="79.8">B</text>
<text x="275.9" y="79.8">B</text>
<text x="19.4" y="131.5">C</text>
<text x="275.8" y="131.5">C</text>
<text x="19.4" y="183.1">D</text>
<text x="178.7" y="182.8">Title</text>
<text x="275.8" y="183.1">D</text>
<text x="178.7" y="191">Size</text>
<text x="192.5" y="191">Number nahuel.martinez@bodyhealthgroup.com</text>
<text x="247.7" y="191">Revision</text>
<text x="180.1" y="195.2">A</text>
<text x="178.7" y="199.3">Date:</text>
<text x="178.7" y="202.1">File:</text>
<text x="191.1" y="199.3">7/12/2021</text>
<text x="191.1" y="202.1">C:\Users\..\MAZ000169 - Diagrama físico.ScDrawn By:</text>
<text x="233.9" y="199.3">Sheet 2of 2</text>
<text x="234.8" y="202.1">hDoc</text>
<text x="49.2" y="206.2">1</text>
<text x="114.5" y="206.2">2</text>
<text x="180.1" y="206.2">3</text>
<text x="245.5" y="206.2">4</text>
</g>
<g font-size="2.5" fill="#000080">
<text x="190.2" y="14.7">23</text>
<text x="207.6" y="14.7">29</text>
<text x="139.7" y="39.6">29</text>
<text x="237.4" y="36.4" transform="rotate(-90 237.4 36.4)">1</text>
<text x="199.3" y="42.3">24</text>
<text x="215.9" y="42.3">29</text>
<text x="194.4" y="53">25</text>
<text x="213.7" y="53">29</text>
<text x="185" y="64.1">26</text>
<text x="215.3" y="64.1">29</text>
<text x="163.8" y="75.3">27</text>
<text x="194.6" y="88.3">29</text>
<text x="164.3" y="102.1">28</text>
<text x="142.5" y="116.6">29</text>
<text x="192.1" y="116.6">29</text>
<text x="185.6" y="182.8">MAZ000169 - Diagrama físico</text>
<text x="229.8" y="182.8">Approved by:</text>
<text x="246.2" y="182.8">Christian Ledwidth</text>
<text x="178.7" y="187">Drawn by:</text>
<text x="191.1" y="187">Santiago Marti</text>
<text x="229.8" y="187">Checked by:</text>
<text x="246.2" y="187">Nahuel Martinez</text>
<text x="258.7" y="191">A</text>
<text x="192.5" y="195.2">202 - Cabezal Crio a placas</text>
<text x="247.7" y="195.2">Company: Body Health</text>
</g>
<g font-size="2" fill="#000080">
<text x="205.5" y="22.6">RF SMD - M79</text>
<text x="242.5" y="21.9" transform="rotate(-90 242.5 21.9)">1</text>
<text x="135.3" y="33">MAZ000169</text>
<text x="208.9" y="33.3">Distribución - M22</text>
<text x="235.3" y="59.1" transform="rotate(-90 235.3 59.1)">1</text>
<text x="211.3" y="60.3">RF SMD - M5</text>
<text x="211.5" y="70.2">RF SMD - M6</text>
<text x="235.3" y="69" transform="rotate(-90 235.3 69)">1</text>
<text x="189.5" y="81.8">RF SMD - M7</text>
<text x="214.9" y="80.5" transform="rotate(-90 214.9 80.5)">1</text>
<text x="215.2" y="107.3" transform="rotate(-90 215.2 107.3)">1</text>
<text x="138" y="110.1">MAZ000169</text>
<text x="186.9" y="110.1">RF SMD - M7</text>
<text x="190.7" y="157.8">Item</text>
<text x="191.6" y="160.6">23</text>
<text x="200.1" y="157.8">Quantity</text>
<text x="200.5" y="160.6">120mm</text>
<text x="226.4" y="160.6">Black PVC tube 10mm diameter</text>
<text x="234.7" y="157.8">Description</text>
<text x="191.5" y="163.4">24</text>
<text x="191.6" y="166.1">25</text>
<text x="200.5" y="163.4">420mm</text>
<text x="200.5" y="166.1">420mm</text>
<text x="226.9" y="163.4">Black PVC tube 6mm diameter</text>
<text x="226.9" y="166.1">Black PVC tube 6mm diameter</text>
<text x="191.5" y="168.9">26</text>
<text x="191.5" y="171.6">27</text>
<text x="200.5" y="168.9">370mm</text>
<text x="200.5" y="171.6">320mm</text>
<text x="226.9" y="168.9">Black PVC tube 6mm diameter</text>
<text x="226.9" y="171.6">Black PVC tube 6mm diameter</text>
<text x="191.5" y="177.1">29</text>
<text x="191.6" y="174.4">28</text>
<text x="200.5" y="174.4">450mm</text>
<text x="203.1" y="177.1">8</text>
<text x="226.9" y="174.4">Black PVC tube 6mm diameter</text>
<text x="228.3" y="177.1">Labelon connector or cable</text>
</g>
</svg>
